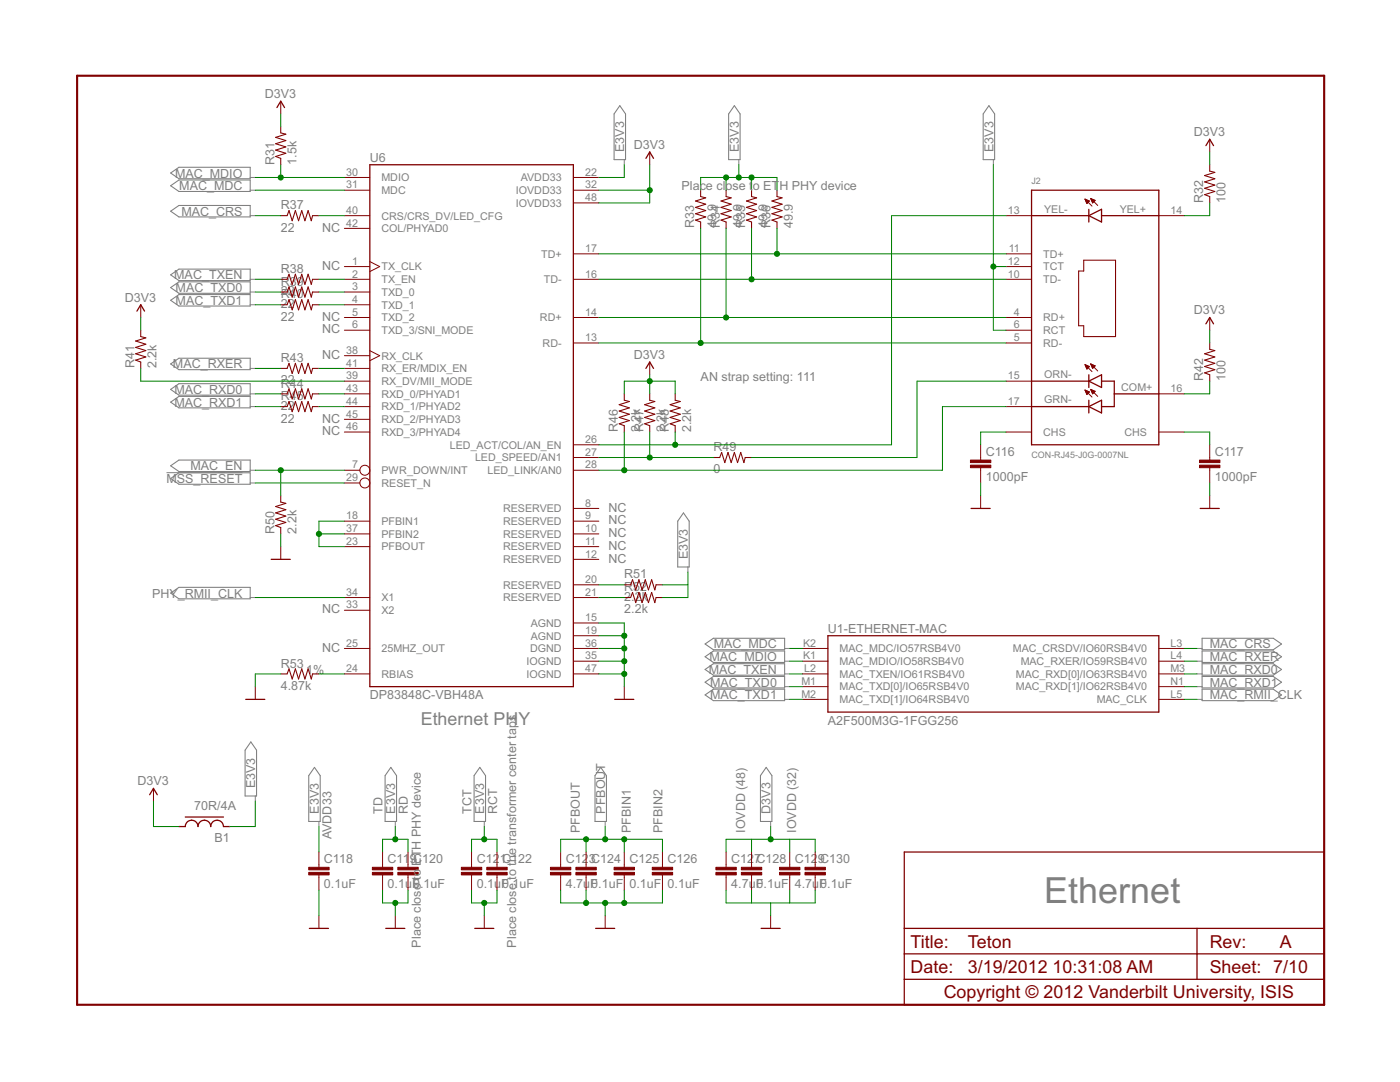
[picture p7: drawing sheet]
<svg xmlns="http://www.w3.org/2000/svg" width="279mm" height="216mm" viewBox="0 0 279 216" stroke-linecap="round" stroke-linejoin="round" font-family="sans-serif">
<g fill="none" stroke="#808080" stroke-width=".21">
<path d="M34.1 34.5l1.6-1.1h14.2v2.3h-14.2zM34.1 37.1l1.6-1.2h14.2v2.3h-14.2zM123.7 21.1l1.1 1.6v9.2h-2.2v-9.2zM146.6 21.1l1.1 1.6v9.2h-2.3v-9.2zM197.4 21.1l1.1 1.6v9.2h-2.3v-9.2zM34.1 42.1l1.6-1.1h14.2v2.3h-14.2zM34.1 54.8l1.6-1.1h14.2v2.3h-14.2zM34.1 57.4l1.6-1.2h14.2v2.3h-14.2zM34.1 59.9l1.6-1.1h14.2v2.3h-14.2zM34.1 72.6l1.6-1.1h14.2v2.3h-14.2zM34.1 77.7l1.6-1.1h14.2v2.2h-14.2zM34.1 80.2l1.6-1.1h14.2v2.3h-14.2z"/>
<path d="M34.1 92.9l1.6-1.1h14.2v2.3h-14.2zM34.1 95.5l1.6-1.2h14.2v2.3h-14.2zM34.1 118.3l1.6-1.1h14.2v2.3h-14.2zM136.4 102.3l1.1 1.7v9.1h-2.2v-9.1zM140.7 138.7l1.7-1.2h14.2v2.3h-14.2zM140.7 136.1l1.7-1.1h14.2v2.3h-14.2zM140.7 131l1.7-1.1h14.2v2.3h-14.2zM140.7 128.5l1.7-1.1h14.2v2.2h-14.2zM140.7 133.6l1.7-1.2h14.2v2.3h-14.2zM239.9 137.5h14.2l1.7 1.2-1.7 1.1h-14.2zM239.9 127.4h14.2l1.7 1.1-1.7 1.1h-14.2zM239.9 129.9h14.2l1.7 1.1-1.7 1.2h-14.2z"/>
<path d="M239.9 132.4h14.2l1.7 1.2-1.7 1.1h-14.2zM239.9 135h14.2l1.7 1.1-1.7 1.2h-14.2zM50.1 148l1.1 1.7v9.1h-2.3v-9.1zM62.8 153.1l1.1 1.7v9.1h-2.3v-9.1zM78 153.1l1.1 1.7v9.1h-2.2v-9.1zM95.8 153.1l1.1 1.7v9.1h-2.3v-9.1zM119.9 153.1l1.1 1.7v9.1h-2.3v-9.1zM152.9 153.1l1.2 1.7v9.1h-2.3v-9.1z"/>
</g>
<g fill="none" stroke="#808080" stroke-width=".2">
<path d="M49.9 35.4h1M49.9 38h1M124.6 31.9v1M147.4 31.9v1M198.2 31.9v1M49.9 43h1M49.9 55.7h1M49.9 58.3h1M49.9 60.8h1M49.9 73.5h1M49.9 78.6h1M33.2 94.3h15.2"/>
<path d="M49.9 96.4h1M49.9 81.1h1M49.9 93.8h1M49.9 119.2h1M137.3 113.1v1.1M156.6 139.6h1M156.6 137h1M156.6 131.9h1M156.6 129.4h1M156.6 134.5h1M238.9 139.6h1M238.9 137h1"/>
<path d="M238.9 131.9h1M238.9 129.4h1M238.9 134.5h1M50.9 158.8v1.1M63.6 163.9v1M78.9 163.9v1M96.6 163.9v1M120.8 163.9v1M153.8 163.9v1"/>
</g>
<g fill="none" stroke="#800000" stroke-width=".2">
<path d="M56 20.2v2.5M68.7 35.4h5.1M68.7 38h5.1M114.4 35.4h5.1M114.4 38h5.1M129.7 30.3v2.6M216.5 39.7l1.4 1.4M216.5 39.7l.9 .4-.5 .5zM216.6 39.8h.1M216.6 39.9h.4M217.7 39.6l1.4 1.4M217.7 39.6l.9 .4-.5 .5z"/>
<path d="M217.7 39.7h.2M217.8 39.8h.4M217.8 39.9h.6M241.4 27.8v2.5M68.7 53.2h5.1M68.7 58.3h5.1M68.7 55.7h5.1M68.7 45.6h5.1M68.7 43h5.1M73.8 52.2l2 1-2 1M114.4 55.7h5.1M114.4 50.7h5.1"/>
<path d="M114.4 40.5h5.1M200.8 53.2h5.1M200.8 55.7h5.1M200.8 43h5.1M200.8 50.7h5.1M216.7 40.1h.6M216.7 40.2h.7M216.8 40.3h.4M216.8 40.4h.3M216.9 40.5h.1M217.9 40.1h.6M217.9 40.2h.5"/>
<path d="M218 40.3h.2M218 40.4h.1M231.3 43h5M28.1 60.8v2.6M68.7 60.8h5.1M68.7 63.4h5.1M68.7 65.9h5.1M68.7 73.5h5.1M68.7 76.1h5.1M68.7 78.6h5.1M68.7 71h5.1M73.8 70l2 1-2 1"/>
<path d="M114.4 63.4h5.1M114.4 68.4h5.1M129.7 72.2v2.6M200.8 63.4h5.1M200.8 65.9h5.1M200.8 76.1h5.1M200.8 68.4h5.1M216.5 72.7l1.4 1.4M216.5 72.7l.9 .4-.5 .5zM216.5 77.8l1.4 1.4M216.5 77.8l.9 .4-.5 .5zM216.6 72.9h.2"/>
<path d="M216.6 77.9h.2M216.6 78.1h.5M216.6 73h.5M216.7 73.1h.7M216.7 78.2h.6M216.7 73.2h.6M216.7 78.3h.6M216.8 73.3h.4M216.8 78.4h.4M216.8 73.5h.3M216.8 78.5h.3M216.9 78.7h.1"/>
<path d="M216.9 73.6h.1M217.7 72.6l1.4 1.4M217.7 72.6l.9 .4-.5 .5M217.7 72.6l.4 .9M217.7 72.6h.1M217.7 77.7l1.4 1.4M217.7 77.7l.9 .4-.5 .5zM217.7 72.7h.3M217.7 77.8h.2M217.8 77.9h.4M217.8 72.9h.4M217.8 73h.7"/>
<path d="M217.8 78.1h.7M217.9 78.2h.6M217.9 73.1h.6M217.9 73.2h.4M217.9 78.3h.5M218 73.3h.2M218 78.4h.2M218 73.5h.1M218 78.5h.1M231.3 78.6h5M241.4 63.4v2.5M68.7 81.1h5.1"/>
<path d="M68.7 93.8h3.1M68.7 83.7h5.1M68.7 86.2h5.1M68.7 96.4h3.1M114.4 88.8h5.1M114.4 93.8h5.1M114.4 91.3h5.1M195.7 88.8v3M195.7 93.3v3.1M195.7 98.9v2.6M200.8 81.1h5.1M200.8 86.2h5.1"/>
<path d="M231.3 86.2h5M241.4 88.8v3M241.4 93.3v3.1M241.4 98.9v2.6M56 109.1v2.5M68.7 119.2h5.1M68.7 104h5.1M68.7 106.5h5.1M68.7 109.1h5.1M114.4 119.2h5.1M114.4 101.5h5.1M114.4 104h5.1"/>
<path d="M114.4 106.5h5.1M114.4 109.1h5.1M114.4 111.6h5.1M114.4 116.7h5.1M50.9 137v2.6M68.7 129.4h5.1M68.7 121.8h5.1M68.7 134.5h5.1M114.4 129.4h5.1M114.4 124.3h5.1M114.4 134.5h5.1M114.4 131.9h5.1"/>
<path d="M114.4 126.9h5.1M124.6 137v2.6M160.1 129.4h5.1M160.1 134.5h5.1M160.1 131.9h5.1M160.1 137h5.1M160.1 139.6h5.1M231.3 129.4h5M231.3 134.5h5M231.3 131.9h5M231.3 137h5M231.3 139.6h5"/>
<path d="M30.6 157.3v2.6M63.6 170v3.1M63.6 174.6v3M76.3 170v3.1M76.3 174.6v3M81.4 170v3.1M81.4 174.6v3M94.1 170v3.1M94.1 174.6v3M99.2 170v3.1M99.2 174.6v3M111.9 170v3.1"/>
<path d="M111.9 174.6v3M117 170v3.1M117 174.6v3M124.6 170v3.1M124.6 174.6v3M132.2 170v3.1M132.2 174.6v3M144.9 170v3.1M144.9 174.6v3M150 170v3.1M150 174.6v3M157.6 170v3.1"/>
<path d="M157.6 174.6v3M162.7 170v3.1M162.7 174.6v3M63.6 182.7v2.6M78.9 182.7v2.6M96.6 182.7v2.6M120.8 182.7v2.6M153.8 182.7v2.6"/>
<circle cx="72.8" cy="93.8" r=".99"/>
<circle cx="72.8" cy="96.4" r=".99"/>
</g>
<g fill="none" stroke="#800000" stroke-width=".25">
<path d="M55.3 21.5l.7-1.3 .8 1.3M73.8 32.9h40.6v104.1h-40.6zM128.9 31.6l.8-1.3 .7 1.3M205.9 38h25.4v50.8h-25.4zM240.7 29.1l.7-1.3 .8 1.3M205.9 43h11.4M217.3 43l2.5-1.2v2.5zM217.3 41.8v2.5M219.8 43h11.5M27.3 62.1l.8-1.3 .8 1.3M128.9 73.5l.8-1.3 .7 1.3M205.9 76.1h11.4"/>
<path d="M217.3 76.1l2.5-1.3v2.5zM217.3 74.8v2.5M217.3 79.9v2.5M219.8 76.1h2.6v5h-2.6M222.4 78.6h8.9M240.7 64.6l.7-1.2 .8 1.2M205.9 81.1h11.4M217.3 81.1l2.5-1.2v2.5zM54.1 111.6h3.8M193.8 101.5h3.8M239.5 101.5h3.8M49 139.6h3.9"/>
<path d="M122.7 139.6h3.8M165.2 126.9h66.1v15.2h-66.1zM29.9 158.6l.7-1.3 .8 1.3M35.7 164.9h1.3a1.27 1.27 0 0 1 1.2-1.2 1.27 1.27 0 0 1 1.3 1.2 1.27 1.27 0 0 1 1.3-1.2 1.27 1.27 0 0 1 1.3 1.2 1.27 1.27 0 0 1 1.2-1.2 1.27 1.27 0 0 1 1.3 1.2h1.3M37 163h7.6M180.5 170h83.8v30.5h-83.8zM61.7 185.3h3.9M77 185.3h3.8M94.7 185.3h3.9M118.9 185.3h3.8M151.9 185.3h3.8M180.5 195.4h83.8"/>
<path d="M180.5 190.3h83.8M180.5 185.3h83.8M238.9 185.3v10.1"/>
</g>
<path d="M15.4 15.1h248.9v185.4h-248.9z" fill="none" stroke="#800000" stroke-width=".42"/>
<g fill="none" stroke="#800000" stroke-width=".21">
<path d="M56 25.3v1.2l1 .3-2 .6 2 .6-2 .7 2 .6-2 .7 2 .6-2 .6 1 .4v1.3M139.8 38v1.2l1 .3-2 .6 2 .6-2 .7 2 .6-2 .7 2 .6-2 .6 1 .4v1.3M144.9 38v1.2l1 .3-2 .6 2 .6-2 .7 2 .6-2 .7 2 .6-2 .6 1 .4v1.3M150 38v1.2l1 .3-2 .6 2 .6-2 .7 2 .6-2 .7 2 .6-2 .6 1 .4v1.3M155.1 38v1.2l1 .3-2 .6 2 .6-2 .7 2 .6-2 .7 2 .6-2 .6 1 .4v1.3M241.4 32.9v1.2l1 .3-2 .6 2 .7-2 .6 2 .6-2 .7 2 .6-2 .6 1 .4v1.3M56 58.3h1.3l.4-1 .6 2 .6-2 .7 2 .6-2 .7 2 .6-2 .6 2 .3-1h1.2M56 55.7h1.3l.4-1 .6 2 .6-2 .7 2 .6-2 .7 2 .6-2 .6 2 .3-1h1.2M56 43h1.3l.4-1 .6 2 .6-2 .7 2 .6-2 .7 2 .6-2 .6 2 .3-1h1.2M216.3 51.9h6.3v15.3h-6.3v-2.2h-1v-10.9h1zM28.1 65.9v1.3l1 .2-2 .7 2 .6-2 .6 2 .7-2 .6 2 .6-2 .7 1 .3v1.3M56 73.5h1.3l.4-1 .6 2 .6-2 .7 2 .6-2 .7 2 .6-2 .6 2 .3-1h1.2"/>
<path d="M56 78.6h1.3l.4-1 .6 2 .6-2 .7 2 .6-2 .7 2 .6-2 .6 2 .3-1h1.2M56 60.8h1.3l.4-1 .6 2 .6-2 .7 2 .6-2 .7 2 .6-2 .6 2 .3-1h1.2M124.6 78.6v1.3l1 .2-2 .7 2 .6-2 .6 2 .7-2 .6 2 .6-2 .7 1 .3v1.3M129.7 78.6v1.3l1 .2-2 .7 2 .6-2 .6 2 .7-2 .6 2 .6-2 .7 1 .3v1.3M134.7 78.6v1.3l1.1 .2-2.1 .7 2.1 .6-2.1 .6 2.1 .7-2.1 .6 2.1 .6-2.1 .7 1 .3v1.3M241.4 68.4v1.3l1 .3-2 .6 2 .6-2 .7 2 .6-2 .6 2 .7-2 .6 1 .4v1.3M56 81.1h1.3l.4-1 .6 2 .6-2 .7 2 .6-2 .7 2 .6-2 .6 2 .3-1h1.2M56 98.9v1.3l1 .2-2 .7 2 .6-2 .6 2 .7-2 .6 2 .6-2 .7 1 .4v1.2M142.4 91.3h1.2l.4-1 .7 2 .6-2 .6 2 .7-2 .6 2 .6-2 .7 2 .2-1h1.3M124.6 116.7h1.3l.3-1 .7 2 .6-2 .6 2 .7-2 .6 2 .6-2 .7 2 .2-1h1.3M124.6 119.2h1.3l.3-1 .7 2 .6-2 .6 2 .7-2 .6 2 .6-2 .7 2 .2-1h1.3M56 134.5h1.3l.4-1 .6 2 .6-2 .7 2 .6-2 .7 2 .6-2 .6 2 .3-1h1.2"/>
</g>
<g fill="#800000" stroke="#800000" stroke-width=".2">
<path d="M92.1 174.1h4v.5h-4z"/>
<path d="M92.1 173.1h4v.5h-4z"/>
<path d="M97.2 174.1h4v.5h-4z"/>
<path d="M97.2 173.1h4v.5h-4z"/>
<path d="M74.3 174.1h4.1v.5h-4.1z"/>
<path d="M74.3 173.1h4.1v.5h-4.1z"/>
<path d="M79.4 174.1h4.1v.5h-4.1z"/>
<path d="M79.4 173.1h4.1v.5h-4.1z"/>
<path d="M61.6 174.1h4.1v.5h-4.1z"/>
<path d="M61.6 173.1h4.1v.5h-4.1z"/>
<path d="M109.9 174.1h4v.5h-4z"/>
<path d="M109.9 173.1h4v.5h-4z"/>
<path d="M114.9 174.1h4.1v.5h-4.1z"/>
<path d="M114.9 173.1h4.1v.5h-4.1z"/>
<path d="M122.6 174.1h4v.5h-4z"/>
<path d="M122.6 173.1h4v.5h-4z"/>
<path d="M130.2 174.1h4v.5h-4z"/>
<path d="M130.2 173.1h4v.5h-4z"/>
<path d="M142.9 174.1h4v.5h-4z"/>
<path d="M142.9 173.1h4v.5h-4z"/>
<path d="M148 174.1h4v.5h-4z"/>
<path d="M148 173.1h4v.5h-4z"/>
<path d="M155.6 174.1h4v.5h-4z"/>
<path d="M155.6 173.1h4v.5h-4z"/>
<path d="M160.7 174.1h4v.5h-4z"/>
<path d="M160.7 173.1h4v.5h-4z"/>
<path d="M239.4 92.8h4.1v.5h-4.1z"/>
<path d="M239.4 91.8h4.1v.5h-4.1z"/>
<path d="M193.7 92.8h4v.5h-4z"/>
<path d="M193.7 91.8h4v.5h-4z"/>
</g>
<g fill="none" stroke="#008000" stroke-width=".2">
<path d="M50.9 38h17.8M50.9 35.4h17.8M56 22.7v2.6M56 32.9v2.5M119.5 38h10.2M124.6 32.9v2.5h-5.1M129.7 32.9v7.6h-10.2M139.8 38v-2.6h15.3v2.6M144.9 35.4v2.6M147.4 32.9v2.5M150 35.4v2.6M198.2 32.9v33h2.6"/>
<path d="M241.4 30.3v2.6M50.9 55.7h5.1M50.9 43h5.1M50.9 58.3h5.1M63.6 55.7h5.1M63.6 43h5.1M63.6 58.3h5.1M119.5 50.7h81.3M119.5 55.7h81.3M139.8 45.6v22.8M144.9 45.6v17.8M150 45.6v10.1"/>
<path d="M155.1 45.6v5.1M198.2 53.2h2.6M200.8 43h-22.9v45.8h-58.4M241.4 40.5v2.5h-5.1M28.1 73.5v2.6h40.6M28.1 63.4v2.5M50.9 78.6h5.1M50.9 60.8h5.1M50.9 73.5h5.1M63.6 78.6h5.1M63.6 60.8h5.1M63.6 73.5h5.1"/>
<path d="M119.5 63.4h81.3M119.5 68.4h81.3M124.6 78.6v-2.5h10.1v2.5M129.7 74.8v3.8M200.8 76.1h-17.8v15.2h-33M241.4 65.9v2.5M241.4 76.1v2.5h-5.1M50.9 93.8h17.8M50.9 81.1h5.1M50.9 96.4h17.8M56 93.8v5.1M63.6 81.1h5.1"/>
<path d="M119.5 91.3h22.9M124.6 86.2v7.6M129.7 86.2v5.1M134.7 86.2v2.6M195.7 96.4v2.5M200.8 86.2h-5.1v2.6M200.8 81.1h-12.7v12.7h-68.6M236.3 86.2h5.1v2.6M241.4 96.4v2.5M50.9 119.2h17.8M56 106.5v2.6M63.6 106.5h5.1"/>
<path d="M68.7 104h-5.1v5.1h5.1M119.5 119.2h5.1M119.5 116.7h5.1M132.2 116.7h5.1M137.3 114.2v5h-5.1M56 134.5h-5.1v2.5M63.6 134.5h5.1M119.5 134.5h5.1M119.5 124.3h5.1v12.7M119.5 126.9h5.1M119.5 129.4h5.1M119.5 131.9h5.1"/>
<path d="M157.6 139.6h2.5M157.6 134.5h2.5M157.6 129.4h2.5M157.6 131.9h2.5M157.6 137h2.5M236.3 139.6h2.6M236.3 134.5h2.6M236.3 129.4h2.6M236.3 131.9h2.6M236.3 137h2.6M30.6 159.9v5h5.1M50.9 159.9v5h-5"/>
<path d="M63.6 164.9v5.1M63.6 177.6v5.1M76.3 177.6v2.6h5.1v-2.6M76.3 170v-2.5h5.1v2.5M78.9 164.9v2.6M94.1 170v-2.5h5.1v2.5M94.1 177.6v2.6h5.1v-2.6M96.6 164.9v2.6M111.9 177.6v2.6h20.3v-2.6M111.9 170v-2.5h20.3v2.5M117 167.5v2.5M117 177.6v2.6"/>
<path d="M120.8 164.9v2.6M124.6 167.5v2.5M124.6 177.6v2.6M144.9 177.6v2.6h17.8v-2.6M144.9 170v-2.5h17.8v2.5M150 167.5v2.5M150 177.6v2.6M153.8 164.9v2.6M157.6 167.5v2.5M157.6 177.6v2.6M78.9 180.2v2.5M96.6 180.2v2.5"/>
<path d="M120.8 180.2v2.5M153.8 180.2v2.5"/>
</g>
<g fill="#008000" stroke="#008000" stroke-width=".2">
<circle cx="124.6" cy="126.9" r=".51"/>
<circle cx="124.6" cy="129.4" r=".51"/>
<circle cx="124.6" cy="131.9" r=".51"/>
<circle cx="124.6" cy="134.5" r=".51"/>
<circle cx="96.6" cy="180.2" r=".51"/>
<circle cx="78.9" cy="180.2" r=".51"/>
<circle cx="117" cy="180.2" r=".51"/>
<circle cx="120.8" cy="180.2" r=".51"/>
<circle cx="124.6" cy="180.2" r=".51"/>
<circle cx="155.1" cy="50.7" r=".51"/>
<circle cx="150" cy="55.7" r=".51"/>
<circle cx="144.9" cy="63.4" r=".51"/>
<circle cx="139.8" cy="68.4" r=".51"/>
<circle cx="129.7" cy="76.1" r=".51"/>
<circle cx="129.7" cy="38" r=".51"/>
<circle cx="153.8" cy="167.5" r=".51"/>
<circle cx="134.7" cy="88.8" r=".51"/>
<circle cx="124.6" cy="93.8" r=".51"/>
<circle cx="96.6" cy="167.5" r=".51"/>
<circle cx="198.2" cy="53.2" r=".51"/>
<circle cx="78.9" cy="167.5" r=".51"/>
<circle cx="144.9" cy="35.4" r=".51"/>
<circle cx="147.4" cy="35.4" r=".51"/>
<circle cx="150" cy="35.4" r=".51"/>
<circle cx="56" cy="35.4" r=".51"/>
<circle cx="63.6" cy="106.5" r=".51"/>
<circle cx="120.8" cy="167.5" r=".51"/>
<circle cx="117" cy="167.5" r=".51"/>
<circle cx="124.6" cy="167.5" r=".51"/>
<circle cx="56" cy="93.8" r=".51"/>
<circle cx="129.7" cy="91.3" r=".51"/>
</g>
<text font-size="8" fill="#808080" x="208.4" y="180.2">Ethernet</text>
<text font-size="4" fill="#808080" x="84" y="144.6">Ethernet PHY</text>
<g font-size="4" fill="#800000">
<text x="181.7" y="189.1">Title:</text>
<text x="193.2" y="189.1">Teton</text>
<text x="241.4" y="189.1">Rev:</text>
<text x="255.4" y="189.1">A</text>
<text x="181.7" y="194.1">Date:</text>
<text x="193.2" y="194.1">3/19/2012</text>
<text x="210.1" y="194.1">10:31:08 AM</text>
<text x="241.4" y="194.1">Sheet: 7/10</text>
<text x="188.3" y="199.2">Copyright © 2012 Vanderbilt University, ISIS</text>
</g>
<g font-size="2.8" fill="#808080">
<text x="52.8" y="19.5">D3V3</text>
<text x="126.5" y="29.7">D3V3</text>
<text x="238.2" y="27.2">D3V3</text>
<text x="34.9" y="35.4">MAC_MDIO</text>
<text x="54.8" y="32.9" transform="rotate(-90 54.8 32.9)">R31</text>
<text x="59.2" y="32.9" transform="rotate(-90 59.2 32.9)">1.5k</text>
<text x="73.8" y="32.2">U6</text>
<text x="124.6" y="30.3" transform="rotate(-90 124.6 30.3)">E3V3</text>
<text x="147.5" y="30.3" transform="rotate(-90 147.5 30.3)">E3V3</text>
<text x="198.2" y="30.3" transform="rotate(-90 198.2 30.3)">E3V3</text>
<text x="35.8" y="38">MAC_MDC</text>
<text x="56" y="41.8">R37</text>
<text x="136" y="38">Place close to ETH PHY device</text>
<text x="240.1" y="40.5" transform="rotate(-90 240.1 40.5)">R32</text>
<text x="244.6" y="40.5" transform="rotate(-90 244.6 40.5)">100</text>
<text x="36.2" y="43">MAC_CRS</text>
<text x="56" y="46.2">22</text>
<text x="64.3" y="46.2">NC</text>
<text x="138.6" y="45.6" transform="rotate(-90 138.6 45.6)">R33</text>
<text x="143" y="45.6" transform="rotate(-90 143 45.6)">49.9</text>
<text x="143.6" y="45.6" transform="rotate(-90 143.6 45.6)">R34</text>
<text x="148.1" y="45.6" transform="rotate(-90 148.1 45.6)">49.9</text>
<text x="148.7" y="45.6" transform="rotate(-90 148.7 45.6)">R35</text>
<text x="153.2" y="45.6" transform="rotate(-90 153.2 45.6)">49.9</text>
<text x="153.8" y="45.6" transform="rotate(-90 153.8 45.6)">R36</text>
<text x="158.2" y="45.6" transform="rotate(-90 158.2 45.6)">49.9</text>
<text x="64.3" y="53.8">NC</text>
<text x="34.8" y="55.7">MAC_TXEN</text>
<text x="35" y="58.3">MAC_TXD0</text>
<text x="56" y="58.9">22</text>
<text x="56" y="59.5">R40</text>
<text x="56" y="57">R39</text>
<text x="56" y="54.5">R38</text>
<text x="24.9" y="60.2">D3V3</text>
<text x="35" y="60.8">MAC_TXD1</text>
<text x="56" y="64">22</text>
<text x="56" y="61.5">22</text>
<text x="64.3" y="64">NC</text>
<text x="238.2" y="62.7">D3V3</text>
<text x="64.3" y="71.6">NC</text>
<text x="64.3" y="66.5">NC</text>
<text x="126.5" y="71.6">D3V3</text>
<text x="26.8" y="73.5" transform="rotate(-90 26.8 73.5)">R41</text>
<text x="31.3" y="73.5" transform="rotate(-90 31.3 73.5)">2.2k</text>
<text x="34.5" y="73.5">MAC_RXER</text>
<text x="56" y="76.7">22</text>
<text x="56" y="72.2">R43</text>
<text x="56" y="77.3">R44</text>
<text x="139.8" y="76.1">AN strap setting: 111</text>
<text x="240.1" y="76.1" transform="rotate(-90 240.1 76.1)">R42</text>
<text x="244.6" y="76.1" transform="rotate(-90 244.6 76.1)">100</text>
<text x="34.8" y="78.6">MAC_RXD0</text>
<text x="34.8" y="81.1">MAC_RXD1</text>
<text x="56" y="81.8">22</text>
<text x="56" y="79.9">R45</text>
<text x="56" y="84.3">22</text>
<text x="64.3" y="84.3">NC</text>
<text x="64.3" y="86.8">NC</text>
<text x="123.3" y="86.2" transform="rotate(-90 123.3 86.2)">R46</text>
<text x="127.8" y="86.2" transform="rotate(-90 127.8 86.2)">2.2k</text>
<text x="128.4" y="86.2" transform="rotate(-90 128.4 86.2)">R47</text>
<text x="132.8" y="86.2" transform="rotate(-90 132.8 86.2)">2.2k</text>
<text x="133.5" y="86.2" transform="rotate(-90 133.5 86.2)">R48</text>
<text x="137.9" y="86.2" transform="rotate(-90 137.9 86.2)">2.2k</text>
<text x="38" y="93.8">MAC_EN</text>
<text x="142.4" y="94.5">0</text>
<text x="142.4" y="90">R49</text>
<text x="196.7" y="96">1000pF</text>
<text x="196.7" y="90.9">C116</text>
<text x="242.4" y="96">1000pF</text>
<text x="242.4" y="90.9">C117</text>
<text x="33.2" y="96.4">MSS_RESET</text>
<text x="54.8" y="106.5" transform="rotate(-90 54.8 106.5)">R50</text>
<text x="59.2" y="106.5" transform="rotate(-90 59.2 106.5)">2.2k</text>
<text x="121.4" y="107.2">NC</text>
<text x="121.4" y="104.6">NC</text>
<text x="121.4" y="102.1">NC</text>
<text x="121.4" y="112.2">NC</text>
<text x="121.4" y="109.7">NC</text>
<text x="137.3" y="111.6" transform="rotate(-90 137.3 111.6)">E3V3</text>
<text x="30.4" y="119.2">PHY_RMII_CLK</text>
<text x="124.6" y="119.9">2.2k</text>
<text x="124.6" y="115.4">R51</text>
<text x="124.6" y="118">R52</text>
<text x="64.3" y="122.4">NC</text>
<text x="124.6" y="122.4">2.2k</text>
<text x="64.3" y="130">NC</text>
<text x="141.6" y="131.9">MAC_MDIO</text>
<text x="142.5" y="129.4">MAC_MDC</text>
<text x="165.2" y="126.2">U1-ETHERNET-MAC</text>
<text x="241.4" y="129.4">MAC_CRS</text>
<text x="241.4" y="131.9">MAC_RXER</text>
<text x="56" y="137.6">4.87k</text>
<text x="56" y="133.2">R53</text>
<text x="61.1" y="134.5">1%</text>
<text x="141.4" y="134.5">MAC_TXEN</text>
<text x="141.7" y="137">MAC_TXD0</text>
<text x="241.4" y="134.5">MAC_RXD0</text>
<text x="241.4" y="137">MAC_RXD1</text>
<text x="73.8" y="139.5">DP83848C-VBH48A</text>
<text x="141.7" y="139.5">MAC_TXD1</text>
<text x="241.4" y="139.5">MAC_RMII_CLK</text>
<text x="165.2" y="144.6">A2F500M3G-1FGG256</text>
<text x="27.5" y="156.7">D3V3</text>
<text x="38.8" y="161.6">70R/4A</text>
<text x="50.9" y="157.3" transform="rotate(-90 50.9 157.3)">E3V3</text>
<text x="42.8" y="168">B1</text>
<text x="63.6" y="162.4" transform="rotate(-90 63.6 162.4)">E3V3</text>
<text x="66.2" y="167.5" transform="rotate(-90 66.2 167.5)">AVDD33</text>
<text x="76.3" y="162.4" transform="rotate(-90 76.3 162.4)">TD</text>
<text x="78.9" y="162.4" transform="rotate(-90 78.9 162.4)">E3V3</text>
<text x="81.4" y="162.4" transform="rotate(-90 81.4 162.4)">RD</text>
<text x="94.1" y="162.4" transform="rotate(-90 94.1 162.4)">TCT</text>
<text x="96.7" y="162.4" transform="rotate(-90 96.7 162.4)">E3V3</text>
<text x="99.2" y="162.4" transform="rotate(-90 99.2 162.4)">RCT</text>
<text x="115.7" y="166.2" transform="rotate(-90 115.7 166.2)">PFBOUT</text>
<text x="120.8" y="162.4" transform="rotate(-90 120.8 162.4)">PFBOUT</text>
<text x="125.9" y="166.2" transform="rotate(-90 125.9 166.2)">PFBIN1</text>
<text x="132.2" y="166.2" transform="rotate(-90 132.2 166.2)">PFBIN2</text>
<text x="148.7" y="166.2" transform="rotate(-90 148.7 166.2)">IOVDD (48)</text>
<text x="153.8" y="162.4" transform="rotate(-90 153.8 162.4)">D3V3</text>
<text x="158.9" y="166.2" transform="rotate(-90 158.9 166.2)">IOVDD (32)</text>
<text x="64.7" y="172.2">C118</text>
<text x="77.4" y="172.2">C11</text>
<text x="81.8" y="172.2">9C120</text>
<text x="95.1" y="172.2">C12</text>
<text x="99.7" y="172.2">1C122</text>
<text x="112.9" y="172.2">C12</text>
<text x="117.5" y="172.2">3C124</text>
<text x="125.6" y="172.2">C125</text>
<text x="133.2" y="172.2">C126</text>
<text x="145.9" y="172.2">C12</text>
<text x="150.5" y="172.2">7C128</text>
<text x="158.6" y="172.2">C12</text>
<text x="163.2" y="172.2">9C130</text>
<text x="64.7" y="177.3">0.1uF</text>
<text x="77.4" y="177.3">0.1u</text>
<text x="82.2" y="177.3">F</text>
<text x="82.4" y="177.3">0.1uF</text>
<text x="95.1" y="177.3">0.1u</text>
<text x="100" y="177.3">F</text>
<text x="100.2" y="177.3">0.1uF</text>
<text x="112.9" y="177.3">4.7u</text>
<text x="117.8" y="177.3">F</text>
<text x="118" y="177.3">0.1uF</text>
<text x="125.6" y="177.3">0.1uF</text>
<text x="133.2" y="177.3">0.1uF</text>
<text x="145.9" y="177.3">4.7u</text>
<text x="150.8" y="177.3">F</text>
<text x="151" y="177.3">0.1uF</text>
<text x="158.6" y="177.3">4.7u</text>
<text x="163.5" y="177.3">F</text>
<text x="163.7" y="177.3">0.1uF</text>
<text x="84" y="189.1" transform="rotate(-90 84 189.1)">Place close to ETH PHY device</text>
<text x="103" y="189.1" transform="rotate(-90 103 189.1)">Place close to the transformer center taps</text>
</g>
<g font-size="2.4" fill="#808080">
<text x="69.1" y="35.1">30</text>
<text x="116.8" y="35.1">22</text>
<text x="69.1" y="37.6">31</text>
<text x="76.1" y="36.2">MDIO</text>
<text x="76.1" y="38.7">MDC</text>
<text x="103" y="38.7">IOVDD33</text>
<text x="103" y="41.3">IOVDD33</text>
<text x="103.9" y="36.2">AVDD33</text>
<text x="116.8" y="37.6">32</text>
<text x="116.8" y="40.1">48</text>
<text x="69.1" y="45.2">42</text>
<text x="69.1" y="42.7">40</text>
<text x="76.1" y="46.3">COL/PHYAD0</text>
<text x="76.1" y="43.8">CRS/CRS_DV/LED_CFG</text>
<text x="201.2" y="42.7">13</text>
<text x="208.4" y="42.4">YEL-</text>
<text x="223.5" y="42.4">YEL+</text>
<text x="233.6" y="42.7">14</text>
<text x="70.3" y="52.8">1</text>
<text x="76.1" y="54">TX_CLK</text>
<text x="108" y="51.4">TD+</text>
<text x="116.8" y="50.3">17</text>
<text x="201.2" y="52.8">12</text>
<text x="201.3" y="50.3">11</text>
<text x="208.2" y="51.4">TD+</text>
<text x="208.2" y="54">TCT</text>
<text x="70.3" y="57.9">3</text>
<text x="70.3" y="55.4">2</text>
<text x="76.1" y="59">TXD_0</text>
<text x="76.1" y="56.5">TX_EN</text>
<text x="108.5" y="56.5">TD-</text>
<text x="116.8" y="55.4">16</text>
<text x="201.2" y="55.4">10</text>
<text x="208.2" y="56.5">TD-</text>
<text x="70.3" y="60.5">4</text>
<text x="70.3" y="63">5</text>
<text x="70.3" y="65.5">6</text>
<text x="76.1" y="61.6">TXD_1</text>
<text x="76.1" y="64.1">TXD_2</text>
<text x="107.8" y="64.1">RD+</text>
<text x="116.8" y="63">14</text>
<text x="202.3" y="63">4</text>
<text x="202.3" y="65.5">6</text>
<text x="208.2" y="64.1">RD+</text>
<text x="69.1" y="70.6">38</text>
<text x="76.1" y="66.7">TXD_3/SNI_MODE</text>
<text x="76.1" y="71.7">RX_CLK</text>
<text x="108.3" y="69.2">RD-</text>
<text x="116.8" y="68.1">13</text>
<text x="202.3" y="68.1">5</text>
<text x="208.2" y="66.7">RCT</text>
<text x="208.2" y="69.2">RD-</text>
<text x="69.1" y="73.2">41</text>
<text x="69.1" y="75.7">39</text>
<text x="76.1" y="74.3">RX_ER/MDIX_EN</text>
<text x="76.1" y="76.8">RX_DV/MII_MODE</text>
<text x="201.2" y="75.7">15</text>
<text x="208.4" y="75.4">ORN-</text>
<text x="223.8" y="78">COM+</text>
<text x="69.1" y="78.2">43</text>
<text x="69.1" y="80.8">44</text>
<text x="69.1" y="83.3">45</text>
<text x="76.1" y="79.4">RXD_0/PHYAD1</text>
<text x="76.1" y="81.9">RXD_1/PHYAD2</text>
<text x="201.2" y="80.8">17</text>
<text x="208.4" y="80.5">GRN-</text>
<text x="233.6" y="78.2">16</text>
<text x="69.1" y="85.9">46</text>
<text x="76.1" y="84.4">RXD_2/PHYAD3</text>
<text x="76.1" y="87">RXD_3/PHYAD4</text>
<text x="89.8" y="89.5">LED_ACT/COL/AN_EN</text>
<text x="116.8" y="88.4">26</text>
<text x="208.2" y="87">CHS</text>
<text x="224.4" y="87">CHS</text>
<text x="70.3" y="93.5">7</text>
<text x="76.1" y="94.6">PWR_DOWN/INT</text>
<text x="94.8" y="92.1">LED_SPEED/AN1</text>
<text x="97.3" y="94.6">LED_LINK/AN0</text>
<text x="116.8" y="93.5">28</text>
<text x="116.8" y="90.9">27</text>
<text x="69.1" y="96">29</text>
<text x="76.1" y="97.1">RESET_N</text>
<text x="116.8" y="101.1">8</text>
<text x="69.1" y="103.6">18</text>
<text x="69.1" y="106.2">37</text>
<text x="76.1" y="104.8">PFBIN1</text>
<text x="76.1" y="107.3">PFBIN2</text>
<text x="100.4" y="102.2">RESERVED</text>
<text x="100.4" y="104.8">RESERVED</text>
<text x="100.4" y="107.3">RESERVED</text>
<text x="116.8" y="103.6">9</text>
<text x="116.8" y="106.2">10</text>
<text x="69.1" y="108.7">23</text>
<text x="76.1" y="109.8">PFBOUT</text>
<text x="100.4" y="109.8">RESERVED</text>
<text x="100.4" y="112.4">RESERVED</text>
<text x="116.8" y="108.7">11</text>
<text x="116.8" y="111.3">12</text>
<text x="69.1" y="118.9">34</text>
<text x="76.1" y="120">X1</text>
<text x="100.4" y="117.4">RESERVED</text>
<text x="100.4" y="120">RESERVED</text>
<text x="116.8" y="116.3">20</text>
<text x="116.8" y="118.9">21</text>
<text x="69.1" y="121.4">33</text>
<text x="76.1" y="122.5">X2</text>
<text x="105.9" y="125.1">AGND</text>
<text x="116.8" y="123.9">15</text>
<text x="69.1" y="129">25</text>
<text x="76.1" y="130.1">25MHZ_OUT</text>
<text x="105.8" y="130.1">DGND</text>
<text x="105.9" y="127.6">AGND</text>
<text x="116.8" y="131.6">35</text>
<text x="116.8" y="129">36</text>
<text x="116.8" y="126.5">19</text>
<text x="160.3" y="131.6">K1</text>
<text x="160.3" y="129">K2</text>
<text x="167.6" y="130.1">MAC_MDC/IO57RSB4V0</text>
<text x="202.1" y="130.1">MAC_CRSDV/IO60RSB4V0</text>
<text x="233.6" y="129">L3</text>
<text x="233.6" y="131.6">L4</text>
<text x="69.1" y="134.1">24</text>
<text x="76.1" y="135.2">RBIAS</text>
<text x="105.1" y="132.7">IOGND</text>
<text x="105.1" y="135.2">IOGND</text>
<text x="116.8" y="134.1">47</text>
<text x="159.9" y="136.6">M1</text>
<text x="160.5" y="134.1">L2</text>
<text x="167.6" y="132.7">MAC_MDIO/IO58RSB4V0</text>
<text x="167.6" y="135.2">MAC_TXEN/IO61RSB4V0</text>
<text x="167.6" y="137.8">MAC_TXD[0]/IO65RSB4V0</text>
<text x="202.8" y="135.2">MAC_RXD[0]/IO63RSB4V0</text>
<text x="202.8" y="137.8">MAC_RXD[1]/IO62RSB4V0</text>
<text x="203.7" y="132.7">MAC_RXER/IO59RSB4V0</text>
<text x="233.6" y="134.1">M3</text>
<text x="233.6" y="136.6">N1</text>
<text x="159.9" y="139.2">M2</text>
<text x="167.6" y="140.3">MAC_TXD[1]/IO64RSB4V0</text>
<text x="218.9" y="140.3">MAC_CLK</text>
<text x="233.6" y="139.2">L5</text>
</g>
<g font-size="2" fill="#808080">
<text x="205.9" y="36.7">J2</text>
<text x="205.9" y="91.3">CON-RJ45-J0G-0007NL</text>
</g>
</svg>
